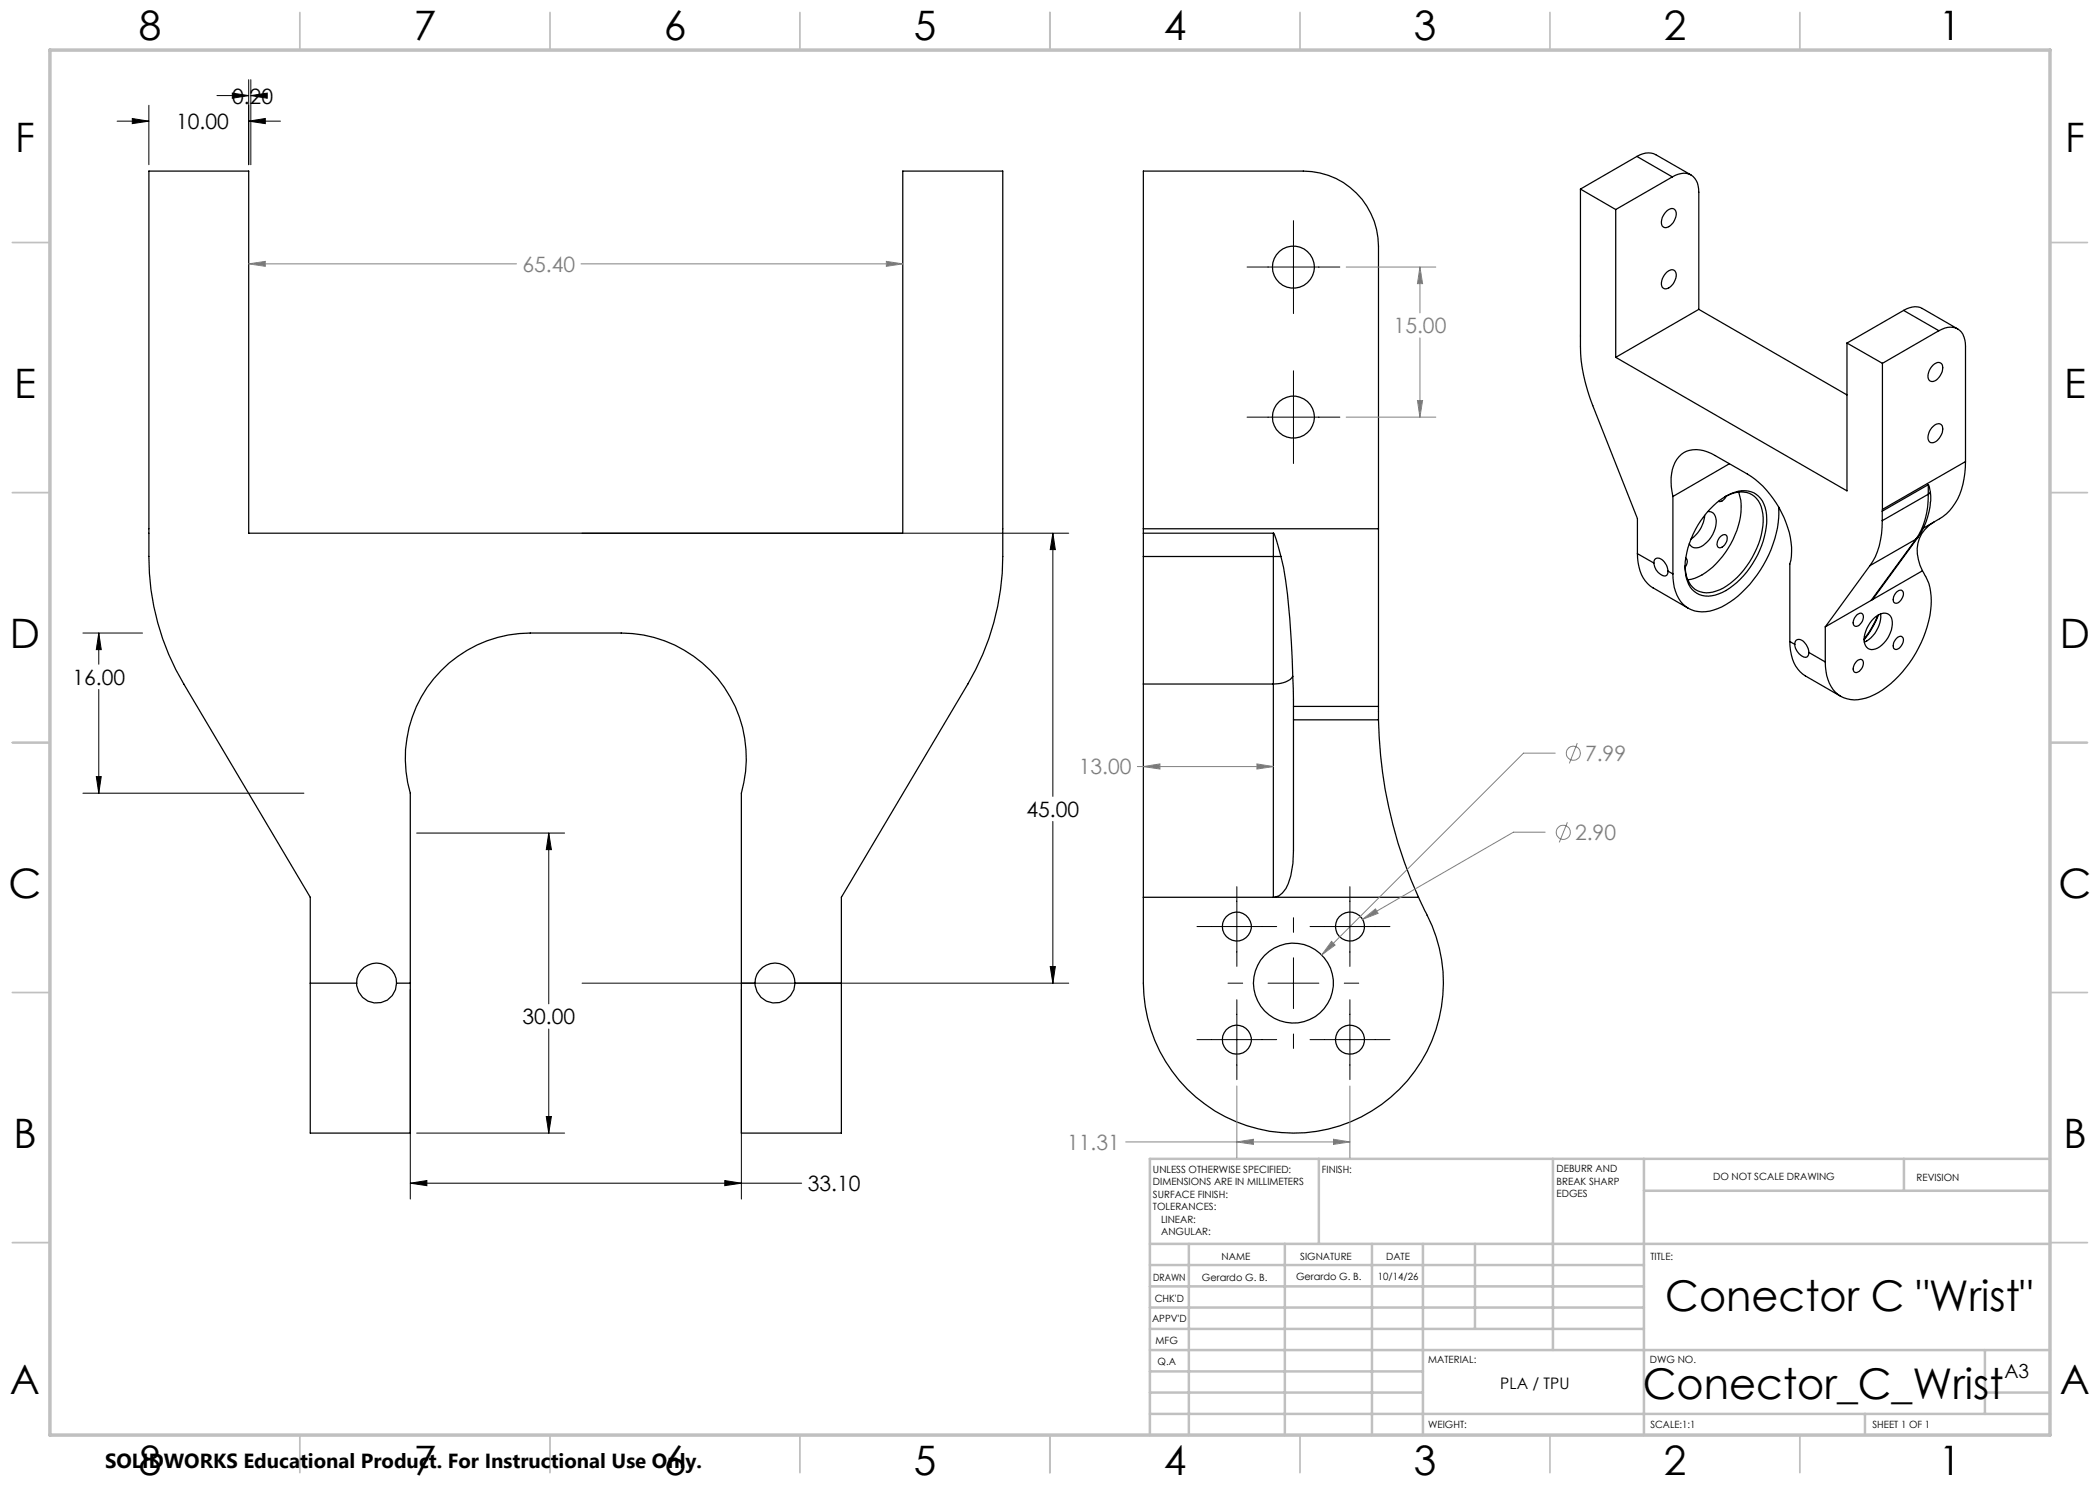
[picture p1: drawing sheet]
<svg xmlns="http://www.w3.org/2000/svg" width="420mm" height="297mm" viewBox="0 0 420 297" stroke-linecap="round" stroke-linejoin="round" font-family="sans-serif">
<g fill="none" stroke="#000" stroke-width=".25">
<path d="M316.1 37.8v29.3a34.9 34.9 0 0 0 2.5 14l8.9 22.6v7M316.1 37.8l7 4.1M327.4 31.3a3.8 3.8 0 0 1 3.8-.4l7 4.1M327.4 31.3l-11.3 6.5M327.4 31.3l7.1 4.1M334.5 35.4a3.3 3.3 0 0 1 4.4 .3 4 4 0 0 1 .9 2.7v23.5M334.5 35.4l-11.4 6.5M323.1 41.9v29.6M333.2 42.4l.2-.3a1 1 0 0 1 1.3-.3 1 1 0 0 1 .5 1.2 2.68 2.68 0 0 1-2.3 2.5 1.18 1.18 0 0 1-.5-1.6l.1-.4zM333.2 54.6l.2-.2a1 1 0 0 1 1.3-.4 1 1 0 0 1 .5 1.2 2.68 2.68 0 0 1-2.3 2.5 1.33 1.33 0 0 1-.4-1.9zM339.8 61.9l-16.7 9.6M339.8 61.9l29.6 17.1"/>
<path d="M369.4 68.6v29.6l-46.3-26.7M369.4 68.6l7.1 4.1M376.5 72.7v29.2M380.7 62.1l.6-.3a3.4 3.4 0 0 1 3.2-.1l7 4.1M380.7 62.1l-11.3 6.5M380.7 62.1l7.1 4M386.6 73l.3-.2a.98 .98 0 0 1 1.3-.1 .98 .98 0 0 1 .3 1.2 2.77 2.77 0 0 1-2.2 2.4 1.18 1.18 0 0 1-.6-1.8l.4-.8zM387.8 66.1a3.4 3.4 0 0 1 4.5 .3l.7 1.5 .1 1.3v23.1M387.8 66.1l-11.3 6.6M334.6 99.3a9 9 0 0 1 1.2-7.9 5.3 5.3 0 0 1 6.5-.7l7.2 4.1a19.2 19.2 0 0 1 8.8 16.4l-.3 1.6v15.5M334.6 99.3v15.5M345 99.3a5.2 5.2 0 0 1 5.9 0 7.2 7.2 0 0 1 1.5 6.8 17.1 17.1 0 0 1-8.5 11.9 4.5 4.5 0 0 1-6.1-1.5 6.4 6.4 0 0 1-.8-3.3"/>
<path d="M345.3 99.2a1.36 1.36 0 0 1-1.6 1.1M345.9 92.7l-11.3 6.6M347.7 98.4a12.1 12.1 0 0 1-1.1 9.5 15.5 15.5 0 0 1-7.6 7.7l-1.4 .4M385.7 96.9l.4 1.6M385.7 98.8a15.3 15.3 0 0 1-2.5 9M385.7 96.9l-9.3 5.3M385.7 96.9v1.9M385.7 98.8l-9.3 5.3M386.1 98.5a14.1 14.1 0 0 1-2.5 9M386.1 98.5l-.4 .3M386.3 85.6a1.29 1.29 0 0 1 2.1-.4 2.81 2.81 0 0 1-2.1 3.3 1.16 1.16 0 0 1-.6-1.8zM393.1 92.3a13.9 13.9 0 0 1-3.8 10.5l-1.4 .9-3.2 1.9"/>
<path d="M393.1 92.3l-16.6 9.6M228.7 105.8v-71.6h32a15.1 15.1 0 0 1 15 15v56.6M228.7 105.8v.8M228.7 111.3v25.5M228.7 105.8h47M228.7 106.6v4.7M228.7 106.6h26M228.7 111.3h26M254.7 106.6l.1 .2 .5 1.2 .9 3.3M254.7 111.3v25.5M254.7 111.3h1.5M254.7 106.6v4.7"/>
<path d="M256.2 111.3a105.5 105.5 0 0 1 2.2 20.6l.2 3.4M275.7 105.8v35.5M327.5 110.7a7.4 7.4 0 0 0 3.1 6.9l7.1 4.1M327.5 110.7l3.3 1.9M330.8 112.6a.94 .94 0 0 1 .6-1 .94 .94 0 0 1 1.1 .4l.8 1.1 .3 1.1M330.8 112.6a2.86 2.86 0 0 0 2.2 2.6l.3-.1 .3-.4v-.5M333.6 114.2l1 .6M337.1 111.6a1.32 1.32 0 0 1-.1 1.9M340.9 103.1a6.3 6.3 0 0 1-2.7 4.7M341.6 102.3a1.59 1.59 0 0 1 1.7 1.9 6 6 0 0 1-3.5 5.3 1.5 1.5 0 0 1-1.9-.7M342 101.8a10.1 10.1 0 0 1 7-3.7 4.5 4.5 0 0 1 4.2 4.1 16.7 16.7 0 0 1-4.5 13 10.7 10.7 0 0 1-7 4 4.4 4.4 0 0 1-4.4-3.7 15.4 15.4 0 0 1 2.8-11.4zM344.1 107.3a.76 .76 0 0 1 1-.3 .76 .76 0 0 1 .3 1.1 1.61 1.61 0 0 1-1.7 1.4 1.56 1.56 0 0 1 .4-2.2z"/>
<path d="M355.7 101.4a23 23 0 0 1-9.7 19 8.2 8.2 0 0 1-7.7 1.6 6.7 6.7 0 0 1-3.7-6.3v-.9M374 113.1l-8.9 12.3M376.4 104.1a14.7 14.7 0 0 1-2.4 9M376.4 102.2v1.9M376.5 101.9l-.1 .3M379.3 118.4a.77 .77 0 0 1 1.1-.3 .77 .77 0 0 1 .2 1.1 1.52 1.52 0 0 1-1.7 1.4 1.63 1.63 0 0 1 .4-2.2zM383.2 107.8l-9.2 5.3M383.2 107.8l-9 12.3M383.6 107.5l-9 12.2-.4 .4M383.6 107.5l-.4 .3M384.5 114.2a11.6 11.6 0 0 1 1.5 9 23.3 23.3 0 0 1-11.2 15.8 6.6 6.6 0 0 1-7.2-.1 7.8 7.8 0 0 1-2.5-6.5M384.5 114.2l-10.3 5.9"/>
<path d="M386.8 104.4a6.7 6.7 0 0 0-2.8 8.7l.5 1.1M228.7 136.8v59.8a30 30 0 0 0 38 28.9 30 30 0 0 0 17.9-44.2l-.9-1.8M228.7 136.8h26M258.6 135.3l.1 4.7v30.1a15 15 0 0 1-1.5 7.6 2.94 2.94 0 0 1-2.5 1.8v-42.7M258.6 135.3a4.3 4.3 0 0 1-3.9 1.5M358 128.3a8.2 8.2 0 0 0 2.5 6.5l7.7 4.5M358 128.3l1 .6M359 128.9a.94 .94 0 0 1 .6-1 .94 .94 0 0 1 1.1 .4l.8 1 .3 1.2M359 128.9a2.88 2.88 0 0 0 2.2 2.6l.3-.2 .3-.8M361.8 130.5l3.3 1.9M365.1 125.4v7M371.3 123a.77 .77 0 0 1 1.1-.3 .77 .77 0 0 1 .2 1.2 1.48 1.48 0 0 1-1.7 1.3 1.63 1.63 0 0 1 .4-2.2z"/>
<path d="M371.3 132.3l.3-.3a.74 .74 0 0 1 1 .1 .74 .74 0 0 1 0 1 1.48 1.48 0 0 1-1.7 1.3 1.63 1.63 0 0 1 .4-2.1zM374.2 120.1l-9.1 5.3M374.7 123.8a2.45 2.45 0 0 1 3.1-.9 3.2 3.2 0 0 1 .3 3.6 4.9 4.9 0 0 1-3.8 3.4 1.95 1.95 0 0 1-1.4-2.5l.4-1.7zM375.6 123.1l-1.3 2.5-1.5 2.2M375.7 123l-1.4 2.9-1.5 2.1M376.1 122.8a6 6 0 0 1-3.2 5.6M379.3 127.6a.77 .77 0 0 1 1.1-.2 .77 .77 0 0 1 .2 1.1 1.52 1.52 0 0 1-1.7 1.3 1.63 1.63 0 0 1 .4-2.2zM258.7 141.3h17M258.7 144h17M275.7 144a90.7 90.7 0 0 0 8 35.5M275.7 141.3v2.7M228.7 179.5h55"/>
<path d="M62.1 196.6v-17.1l-25.3-42.7a49.7 49.7 0 0 1-7-25.5v-77.1h19.9v72.4h130.9v-72.4h20v72.2a56.1 56.1 0 0 1-4 24.4l-1.4 3.1-1.6 2.9-25.3 42.7v17.1M62.1 196.6v30h20v-30M62.1 196.6h9.2M71.3 196.6a4 4 0 0 1 4-4 4 4 0 0 1 4 4M71.3 196.6a4 4 0 0 0 4 4 4 4 0 0 0 4-4M79.3 196.6h2.8M82.1 196.6v-38a25 25 0 0 1 23.9-32h18.2a25 25 0 0 1 24.1 32v38M148.3 196.6v30h20v-30M148.3 196.6h2.7M151 196.6a4 4 0 0 1 4-4 4 4 0 0 1 4 4M151 196.6a4 4 0 0 0 4 4 4 4 0 0 0 4-4M159 196.6h9.3"/>
<circle cx="258.7" cy="53.4" r="4.2"/>
<circle cx="258.7" cy="83.4" r="4.2"/>
<circle cx="247.4" cy="185.3" r="2.89"/>
<circle cx="258.7" cy="196.6" r="8"/>
<circle cx="270" cy="185.3" r="2.9"/>
<circle cx="247.4" cy="207.9" r="2.9"/>
<circle cx="270" cy="207.9" r="2.9"/>
</g>
<path d="M269.2 53.4h18M284 53.4v9.2M284 67.6v15.8M269.2 83.4h18M283.5 80.1h1l-.5 3.3z" fill="none" stroke="#808080" stroke-width=".2"/>
<g fill="none" stroke="#c0c0c0" stroke-width=".35">
<path d="M60 2.5v7.5M110 2.5v7.5M160 2.5v7.5M210 2.5v7.5M260 2.5v7.5M310 2.5v7.5M360 2.5v7.5M2.5 48.5h7.5M410 48.5h7.5M2.5 98.5h7.5M410 98.5h7.5M2.5 148.5h7.5"/>
<path d="M410 148.5h7.5M2.5 198.5h7.5M410 198.5h7.5M2.5 248.5h7.5M410 248.5h7.5M60 287v7.5M110 287v7.5M160 287v7.5M210 287v7.5M260 287v7.5M310 287v7.5M360 287v7.5"/>
</g>
<g fill="none" stroke="#c0c0c0" stroke-width=".5">
<path d="M263.8 231.8v17M310.6 231.8v38.2M328.8 231.8v55.2M328.8 238.2h81.2M380.8 231.8v6.4M410 231.8h-180v55.2M230 248.8h180M230 257.3h98.8M230 253h98.8M237.8 248.8v38.2M257 248.8v38.2M274.4 248.8v38.2"/>
<path d="M284.6 248.8v38.2M295 248.8v17M230 265.8h98.8M230 261.5h98.8M230 278.5h54.6M230 274.3h54.6M230 270h180M397 278.5h13M397 270v12.8M230 282.8h180M373 282.8v4.2"/>
</g>
<path d="M10 10h400v277h-400z" fill="none" stroke="#c0c0c0" stroke-width=".7"/>
<path d="M283.5 80.1h1l-.5 3.3z" fill="#808080"/>
<path d="M284 53.4l.5 3.3h-1z" fill="none" stroke="#808080" stroke-width=".2"/>
<path d="M284 53.4l.5 3.3h-1z" fill="#808080"/>
<g fill="none" stroke="#808080" stroke-width=".2">
<path d="M311 150.6h-6.3l-40.4 40.4M315.5 148.6l-1.6 4.1M266.3 188.3l.7 .7-2.7 2z"/>
<circle cx="314.7" cy="150.6" r="1.41"/>
</g>
<path d="M266.3 188.3l.7 .7-2.7 2z" fill="#808080"/>
<g fill="none" stroke="#808080" stroke-width=".2">
<path d="M309 166.4h-6.3l-30.2 17.5M313.5 164.5l-1.6 4M272.5 183.9l2.6-2.1 .5 .9z"/>
<circle cx="312.7" cy="166.5" r="1.42"/>
</g>
<path d="M272.5 183.9l2.6-2.1 .5 .9z" fill="#808080"/>
<path d="M247.4 217.2v14.4M270 217.2v14.4M225.1 228.4h44.9M266.7 227.9l3.3 .5-3.3 .5z" fill="none" stroke="#808080" stroke-width=".2"/>
<path d="M266.7 227.9l3.3 .5-3.3 .5z" fill="#808080"/>
<path d="M247.4 228.4l3.3-.5v1z" fill="none" stroke="#808080" stroke-width=".2"/>
<path d="M247.4 228.4l3.3-.5v1z" fill="#808080"/>
<path d="M227.5 153.3h27.2M228.7 153.3l3.3-.5v1z" fill="none" stroke="#808080" stroke-width=".2"/>
<path d="M228.7 153.3l3.3-.5v1z" fill="#808080"/>
<path d="M251.4 152.8l3.3 .5-3.3 .5z" fill="none" stroke="#808080" stroke-width=".2"/>
<path d="M251.4 152.8l3.3 .5-3.3 .5z" fill="#808080"/>
<g fill="none" stroke="#000" stroke-width=".2">
<path d="M43.4 19.1h6.3M46.5 18.6l3.2 .5-3.2 .5zM49.7 15.9v17M50.2 19.1h.1M50.2 19.1l3.2-.5v1zM50.2 15.9v17M23.4 24.2h6.4M26.5 23.7l3.3 .5-3.3 .5zM29.8 21.1v11.8M49.7 24.2l3.4-.5v1zM49.7 24.2h6.4M249.4 53.4h18.6"/>
<path d="M258.7 44.1v18.6M258.7 74.2v18.5M249.4 83.4h18.6M116.4 106.6h97.3M210.6 106.6l.5 3.3h-1.1zM210.6 106.6v52.7M16.6 126.6h11.9M19.8 126.6l.4 3.3h-.9zM19.8 126.6v6.3M19.8 137.9v20.7M16.6 158.6h44.2M19.3 155.3h.9l-.4 3.3z"/>
<path d="M83.3 166.6h29.6M109.7 166.6l.6 3.3h-1zM109.7 166.6v34.2M210.6 164.3v32.3M247.4 177.3v16M270 177.3v16M82.1 197.9v41.9M116.4 196.6h97.3M148.3 197.9v41.9M210 193.3h1.1l-.5 3.3zM239.4 185.3h15.9M245.6 196.6h2.9"/>
<path d="M247.4 200v15.9M253.6 196.6h10.2M258.7 183.5v3M258.7 191.6v10.1M262 185.3h16M268.9 196.6h2.8M270 200v15.9M109.7 205.8v20.8M239.4 207.9h15.9M258.7 206.8v2.9M262 207.9h16M82.1 236.6l3.3-.5v1z"/>
<path d="M82.1 236.6h78.2M83.3 226.6h29.6M109.3 223.3h1l-.6 3.3zM145 236.1l3.3 .5-3.3 .5z"/>
</g>
<path d="M46.5 18.6l3.2 .5-3.2 .5zM50.2 19.1l3.2-.5v1zM26.5 23.7l3.3 .5-3.3 .5zM49.7 24.2l3.4-.5v1zM210.6 106.6l.5 3.3h-1.1zM19.8 126.6l.4 3.3h-.9zM19.3 155.3h.9l-.4 3.3zM109.7 166.6l.6 3.3h-1zM210 193.3h1.1l-.5 3.3zM82.1 236.6l3.3-.5v1zM109.3 223.3h1l-.6 3.3zM145 236.1l3.3 .5-3.3 .5z" fill="#000"/>
<path d="M49.7 52.8h53.6M116.2 52.8h64.4M177.3 52.3l3.3 .5-3.3 .5z" fill="none" stroke="#808080" stroke-width=".2"/>
<path d="M177.3 52.3l3.3 .5-3.3 .5z" fill="#808080"/>
<path d="M49.7 52.8l3.4-.5v1z" fill="none" stroke="#808080" stroke-width=".2"/>
<path d="M49.7 52.8l3.4-.5v1z" fill="#808080"/>
<g font-size="8.5">
<text x="333.1" y="262.3">Conector C &quot;Wrist&quot;</text>
<text x="328.6" y="279.7">Conector_C_Wrist</text>
</g>
<g font-size="8.1">
<text x="27.7" y="8">8</text>
<text x="82.7" y="8">7</text>
<text x="132.7" y="8">6</text>
<text x="182.7" y="8">5</text>
<text x="232.7" y="8">4</text>
<text x="282.7" y="8">3</text>
<text x="332.7" y="8">2</text>
<text x="387.7" y="8">1</text>
<text x="3" y="30.4">F</text>
<text x="413" y="30.4">F</text>
<text x="2.8" y="79.6">E</text>
<text x="412.8" y="79.6">E</text>
<text x="2" y="129.6">D</text>
<text x="412" y="129.6">D</text>
<text x="1.7" y="179.6">C</text>
<text x="411.7" y="179.6">C</text>
<text x="2.7" y="229.6">B</text>
<text x="412.7" y="229.6">B</text>
<text x="2" y="278.9">A</text>
<text x="412" y="278.9">A</text>
<text x="27.7" y="295">8</text>
<text x="82.7" y="295">7</text>
<text x="132.7" y="295">6</text>
<text x="182.7" y="295">5</text>
<text x="232.7" y="295">4</text>
<text x="282.7" y="295">3</text>
<text x="332.7" y="295">2</text>
<text x="387.7" y="295">1</text>
</g>
<g font-size="4.2">
<text x="46.4" y="20.7">0.20</text>
<text x="35.2" y="25.8">10.00</text>
<text x="14.5" y="137">16.00</text>
<text x="205.3" y="163.4">45.00</text>
<text x="104.5" y="204.9">30.00</text>
<text x="161.5" y="238.2">33.10</text>
</g>
<g font-size="4.2" fill="#808080">
<text x="104.5" y="54.4">65.40</text>
<text x="278.7" y="66.7">15.00</text>
<text x="215.8" y="154.9">13.00</text>
<text x="317" y="152.2">7.99</text>
<text x="315" y="168">2.90</text>
<text x="213.4" y="230">11.31</text>
</g>
<text font-size="4.1" x="21" y="293.7">SOLIDWORKS Educational Product. For Instructional Use Only.</text>
<text font-size="3.9" x="400.9" y="275.5">A3</text>
<text font-size="3.2" x="300.1" y="277.9">PLA / TPU</text>
<g font-size="2">
<text x="230.6" y="234.6">UNLESS OTHERWISE SPECIFIED:</text>
<text x="230.6" y="237.1">DIMENSIONS ARE IN MILLIMETERS</text>
<text x="230.6" y="239.6">SURFACE FINISH:</text>
<text x="264.4" y="234.6">FINISH:</text>
<text x="311.3" y="234.5">DEBURR AND</text>
<text x="311.3" y="237">BREAK SHARP</text>
<text x="311.3" y="239.5">EDGES</text>
<text x="342.6" y="236">DO NOT SCALE DRAWING</text>
<text x="383.3" y="236.2">REVISION</text>
<text x="230.6" y="242.1">TOLERANCES:</text>
<text x="232.2" y="244.6">LINEAR:</text>
<text x="232.2" y="247.1">ANGULAR:</text>
<text x="244.3" y="252">NAME</text>
<text x="260" y="251.9">SIGNATURE</text>
<text x="277.2" y="251.9">DATE</text>
<text x="330.1" y="251.9">TITLE:</text>
<text x="230.6" y="256.1">DRAWN</text>
<text x="240.4" y="256.1">Gerardo G. B.</text>
<text x="259.2" y="255.9">Gerardo G. B.</text>
<text x="275.6" y="255.9">10/14/26</text>
<text x="230.9" y="260.3">CHK'D</text>
<text x="230.4" y="264.4">APPV'D</text>
<text x="231.1" y="268.8">MFG</text>
<text x="231.5" y="273">Q.A</text>
<text x="285.6" y="272.5">MATERIAL:</text>
<text x="330" y="272.5">DWG NO.</text>
<text x="285.6" y="285.5">WEIGHT:</text>
<text x="330.1" y="285.6">SCALE:1:1</text>
<text x="374.5" y="285.6">SHEET 1 OF 1</text>
</g>
</svg>
